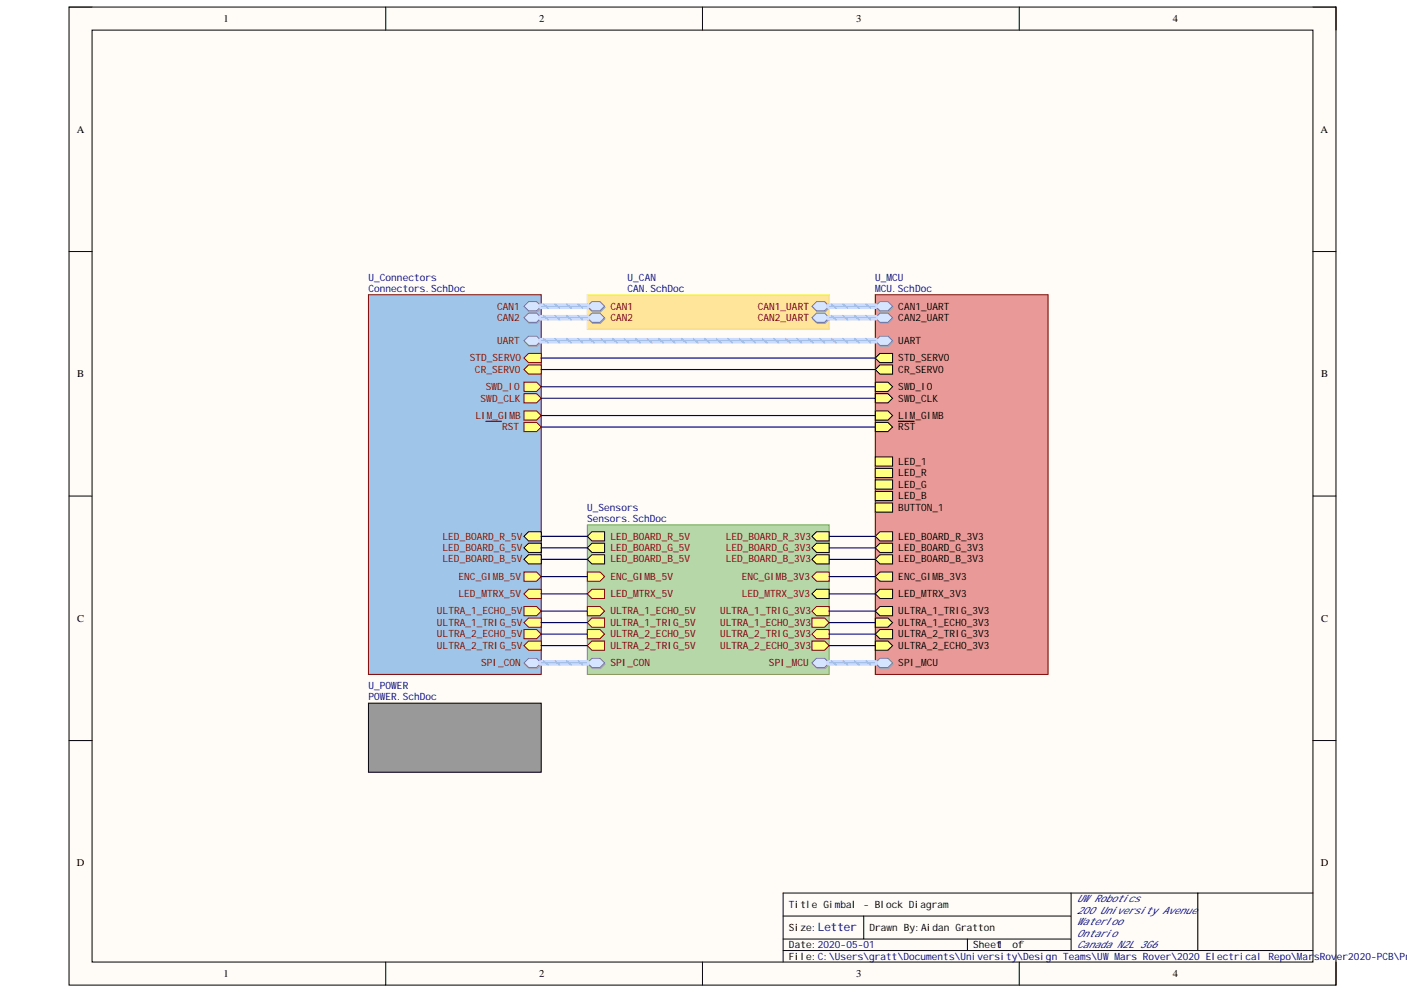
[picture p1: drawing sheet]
<svg xmlns="http://www.w3.org/2000/svg" width="297mm" height="210mm" viewBox="0 0 297 210" stroke-linecap="round" stroke-linejoin="round" font-family="sans-serif">
<path d="M14.6 1.5h267.4v206.5h-267.4z" fill-rule="evenodd" fill="#fffcf8"/>
<path d="M14.6 1.5h267.4v206.5h-267.4z" fill="none" stroke="#000" stroke-width=".21"/>
<path d="M19.4 6.4h257.8v196.8h-257.8z" fill-rule="evenodd" fill="#fffcf8"/>
<g fill="none" stroke="#000" stroke-width=".21">
<path d="M14.6 1.5h4.8M19.4 6.4h257.8v196.8h-257.8zM81.4 1.5v4.9M148.3 1.5v4.9M215.2 1.5v4.9M277.2 1.5h4.8v4.9M14.6 53.1h4.8M277.2 53.1h4.8M14.6 104.8h4.8M277.2 104.8h4.8M14.6 156.4h4.8M277.2 156.4h4.8"/>
<path d="M165.3 193.4h60.8M165.3 198.3h60.8M182.3 193.4v4.9M204.2 198.3v2.4M226.1 188.6v12.1M252.9 188.6v12.1M277.2 188.6h-111.9v14.6M81.4 203.2v4.8M148.3 203.2v4.8M165.3 200.7h111.9M215.2 203.2v4.8M282 203.2v4.8"/>
</g>
<path d="M77.8 62.2h36.5v80.2h-36.5z" fill-rule="evenodd" fill="#9fc5e8"/>
<path d="M77.8 62.2h36.5v80.2h-36.5z" fill="none" stroke="#800000" stroke-width=".21"/>
<path d="M110.6 89.2h2.7l1 1-1 1h-2.7z" fill-rule="evenodd" fill="#ffff80"/>
<path d="M110.6 89.2h2.7l1 1-1 1h-2.7z" fill="none" stroke="#800000" stroke-width=".21"/>
<path d="M102.6 89h3.3" fill="none" stroke="#800000" stroke-width=".24"/>
<path d="M110.6 86.8h2.7l1 .9-1 1h-2.7z" fill-rule="evenodd" fill="#ffff80"/>
<path d="M110.6 86.8h2.7l1 .9-1 1h-2.7z" fill="none" stroke="#800000" stroke-width=".21"/>
<path d="M110.6 125.4l1-1h2.7v2h-2.7z" fill-rule="evenodd" fill="#ffff80"/>
<path d="M110.6 125.4l1-1h2.7v2h-2.7z" fill="none" stroke="#800000" stroke-width=".21"/>
<path d="M110.7 64.9l1-1h1.7l1 1-1 1h-1.7z" fill-rule="evenodd" fill="#bac0ca"/>
<path d="M110.7 64.9l1-1h1.7l1 1-1 1h-1.7z" fill="none" stroke="#a6acb6" stroke-width=".21"/>
<path d="M110.6 64.7l1-1h1.7l1 1-1 .9h-1.7z" fill-rule="evenodd" fill="#d5e4ff"/>
<path d="M110.6 64.7l1-1h1.7l1 1-1 .9h-1.7z" fill="none" stroke="#71809b" stroke-width=".21"/>
<path d="M110.7 67.3l1-.9h1.7l1 .9-1 1h-1.7z" fill-rule="evenodd" fill="#bac0ca"/>
<path d="M110.7 67.3l1-.9h1.7l1 .9-1 1h-1.7z" fill="none" stroke="#a6acb6" stroke-width=".21"/>
<path d="M110.6 67.1l1-1h1.7l1 1-1 1h-1.7z" fill-rule="evenodd" fill="#d5e4ff"/>
<path d="M110.6 67.1l1-1h1.7l1 1-1 1h-1.7z" fill="none" stroke="#71809b" stroke-width=".21"/>
<path d="M111.7 71.2h1.7l1 1-1 1h-1.7l-1-1z" fill-rule="evenodd" fill="#bac0ca"/>
<path d="M111.7 71.2h1.7l1 1-1 1h-1.7l-1-1z" fill="none" stroke="#a6acb6" stroke-width=".21"/>
<path d="M111.6 71h1.7l1 1-1 .9h-1.7l-1-.9z" fill-rule="evenodd" fill="#d5e4ff"/>
<path d="M111.6 71h1.7l1 1-1 .9h-1.7l-1-.9z" fill="none" stroke="#71809b" stroke-width=".21"/>
<path d="M110.7 140.2l1-.9h1.7l1 .9-1 1h-1.7z" fill-rule="evenodd" fill="#bac0ca"/>
<path d="M110.7 140.2l1-.9h1.7l1 .9-1 1h-1.7z" fill="none" stroke="#a6acb6" stroke-width=".21"/>
<path d="M110.6 140l1-1h1.7l1 1-1 1h-1.7z" fill-rule="evenodd" fill="#d5e4ff"/>
<path d="M110.6 140l1-1h1.7l1 1-1 1h-1.7z" fill="none" stroke="#71809b" stroke-width=".21"/>
<path d="M110.6 120.8h2.7l1 1-1 .9h-2.7z" fill-rule="evenodd" fill="#ffff80"/>
<path d="M110.6 120.8h2.7l1 1-1 .9h-2.7z" fill="none" stroke="#800000" stroke-width=".21"/>
<path d="M110.6 128.1h2.7l1 1-1 .9h-2.7z" fill-rule="evenodd" fill="#ffff80"/>
<path d="M110.6 128.1h2.7l1 1-1 .9h-2.7z" fill="none" stroke="#800000" stroke-width=".21"/>
<path d="M110.6 131.5l1-1h2.7v2h-2.7z" fill-rule="evenodd" fill="#ffff80"/>
<path d="M110.6 131.5l1-1h2.7v2h-2.7z" fill="none" stroke="#800000" stroke-width=".21"/>
<path d="M110.6 132.9h2.7l1 1-1 1h-2.7z" fill-rule="evenodd" fill="#ffff80"/>
<path d="M110.6 132.9h2.7l1 1-1 1h-2.7z" fill="none" stroke="#800000" stroke-width=".21"/>
<path d="M110.6 136.3l1-.9h2.7v1.9h-2.7z" fill-rule="evenodd" fill="#ffff80"/>
<path d="M110.6 136.3l1-.9h2.7v1.9h-2.7z" fill="none" stroke="#800000" stroke-width=".21"/>
<path d="M110.6 75.6l1-1h2.7v2h-2.7z" fill-rule="evenodd" fill="#ffff80"/>
<path d="M110.6 75.6l1-1h2.7v2h-2.7z" fill="none" stroke="#800000" stroke-width=".21"/>
<path d="M110.6 78l1-.9h2.7v1.9h-2.7z" fill-rule="evenodd" fill="#ffff80"/>
<path d="M110.6 78l1-.9h2.7v1.9h-2.7z" fill="none" stroke="#800000" stroke-width=".21"/>
<path d="M110.6 80.7h2.7l1 1-1 .9h-2.7z" fill-rule="evenodd" fill="#ffff80"/>
<path d="M110.6 80.7h2.7l1 1-1 .9h-2.7z" fill="none" stroke="#800000" stroke-width=".21"/>
<path d="M110.6 83.1h2.7l1 1-1 1h-2.7z" fill-rule="evenodd" fill="#ffff80"/>
<path d="M110.6 83.1h2.7l1 1-1 1h-2.7z" fill="none" stroke="#800000" stroke-width=".21"/>
<path d="M110.6 113.3l1-1h2.7v1.9h-2.7z" fill-rule="evenodd" fill="#ffff80"/>
<path d="M110.6 113.3l1-1h2.7v1.9h-2.7z" fill="none" stroke="#000" stroke-width=".21"/>
<path d="M110.6 115.7l1-1h2.7v2h-2.7z" fill-rule="evenodd" fill="#ffff80"/>
<path d="M110.6 115.7l1-1h2.7v2h-2.7z" fill="none" stroke="#000" stroke-width=".21"/>
<path d="M110.6 118.1l1-1h2.7v2h-2.7z" fill-rule="evenodd" fill="#ffff80"/>
<path d="M110.6 118.1l1-1h2.7v2h-2.7z" fill="none" stroke="#000" stroke-width=".21"/>
<path d="M184.8 62.2h36.5v80.2h-36.5z" fill-rule="evenodd" fill="#ea9999"/>
<path d="M184.8 62.2h36.5v80.2h-36.5z" fill="none" stroke="#800000" stroke-width=".21"/>
<path d="M184.8 89.2h2.7l.9 1-.9 1h-2.7z" fill-rule="evenodd" fill="#ffff80"/>
<path d="M184.8 89.2h2.7l.9 1-.9 1h-2.7z" fill="none" stroke="#000" stroke-width=".21"/>
<path d="M189.7 89h3.3" fill="none" stroke="#000" stroke-width=".24"/>
<path d="M184.8 121.8l1-1h2.6v1.9h-2.6z" fill-rule="evenodd" fill="#ffff80"/>
<path d="M184.8 121.8l1-1h2.6v1.9h-2.6z" fill="none" stroke="#000" stroke-width=".21"/>
<path d="M184.8 86.8h2.7l.9 .9-.9 1h-2.7z" fill-rule="evenodd" fill="#ffff80"/>
<path d="M184.8 86.8h2.7l.9 .9-.9 1h-2.7z" fill="none" stroke="#000" stroke-width=".21"/>
<path d="M185.9 71.2h1.7l1 1-1 1h-1.7l-1-1z" fill-rule="evenodd" fill="#bac0ca"/>
<path d="M185.9 71.2h1.7l1 1-1 1h-1.7l-1-1z" fill="none" stroke="#a6acb6" stroke-width=".21"/>
<path d="M184.8 72l1-1h1.7l.9 1-.9 .9h-1.7z" fill-rule="evenodd" fill="#d5e4ff"/>
<path d="M184.8 72l1-1h1.7l.9 1-.9 .9h-1.7z" fill="none" stroke="#71809b" stroke-width=".21"/>
<path d="M184.9 64.9l1-1h1.7l1 1-1 1h-1.7z" fill-rule="evenodd" fill="#bac0ca"/>
<path d="M184.9 64.9l1-1h1.7l1 1-1 1h-1.7z" fill="none" stroke="#a6acb6" stroke-width=".21"/>
<path d="M184.8 64.7l1-1h1.7l.9 1-.9 .9h-1.7z" fill-rule="evenodd" fill="#d5e4ff"/>
<path d="M184.8 64.7l1-1h1.7l.9 1-.9 .9h-1.7z" fill="none" stroke="#71809b" stroke-width=".21"/>
<path d="M184.9 67.3l1-.9h1.7l1 .9-1 1h-1.7z" fill-rule="evenodd" fill="#bac0ca"/>
<path d="M184.9 67.3l1-.9h1.7l1 .9-1 1h-1.7z" fill="none" stroke="#a6acb6" stroke-width=".21"/>
<path d="M184.8 67.1l1-1h1.7l.9 1-.9 1h-1.7z" fill-rule="evenodd" fill="#d5e4ff"/>
<path d="M184.8 67.1l1-1h1.7l.9 1-.9 1h-1.7z" fill="none" stroke="#71809b" stroke-width=".21"/>
<path d="M185.9 139.3h1.7l1 .9-1 1h-1.7l-1-1z" fill-rule="evenodd" fill="#bac0ca"/>
<path d="M185.9 139.3h1.7l1 .9-1 1h-1.7l-1-1z" fill="none" stroke="#a6acb6" stroke-width=".21"/>
<path d="M185.8 139h1.7l.9 1-.9 1h-1.7l-1-1z" fill-rule="evenodd" fill="#d5e4ff"/>
<path d="M185.8 139h1.7l.9 1-.9 1h-1.7l-1-1z" fill="none" stroke="#71809b" stroke-width=".21"/>
<path d="M184.8 125.4l1-1h2.6v2h-2.6z" fill-rule="evenodd" fill="#ffff80"/>
<path d="M184.8 125.4l1-1h2.6v2h-2.6z" fill="none" stroke="#000" stroke-width=".21"/>
<path d="M184.8 129.1l1-1h2.6v1.9h-2.6z" fill-rule="evenodd" fill="#ffff80"/>
<path d="M184.8 129.1l1-1h2.6v1.9h-2.6z" fill="none" stroke="#000" stroke-width=".21"/>
<path d="M184.8 130.5h2.7l.9 1-.9 1h-2.7z" fill-rule="evenodd" fill="#ffff80"/>
<path d="M184.8 130.5h2.7l.9 1-.9 1h-2.7z" fill="none" stroke="#000" stroke-width=".21"/>
<path d="M184.8 133.9l1-1h2.6v2h-2.6z" fill-rule="evenodd" fill="#ffff80"/>
<path d="M184.8 133.9l1-1h2.6v2h-2.6z" fill="none" stroke="#000" stroke-width=".21"/>
<path d="M184.8 135.4h2.7l.9 .9-.9 1h-2.7z" fill-rule="evenodd" fill="#ffff80"/>
<path d="M184.8 135.4h2.7l.9 .9-.9 1h-2.7z" fill="none" stroke="#000" stroke-width=".21"/>
<path d="M184.8 96.5h3.6v1.9h-3.6z" fill-rule="evenodd" fill="#ffff80"/>
<path d="M184.8 96.5h3.6v1.9h-3.6z" fill="none" stroke="#000" stroke-width=".21"/>
<path d="M184.8 98.9h3.6v2h-3.6z" fill-rule="evenodd" fill="#ffff80"/>
<path d="M184.8 98.9h3.6v2h-3.6z" fill="none" stroke="#000" stroke-width=".21"/>
<path d="M184.8 101.4h3.6v1.9h-3.6z" fill-rule="evenodd" fill="#ffff80"/>
<path d="M184.8 101.4h3.6v1.9h-3.6z" fill="none" stroke="#000" stroke-width=".21"/>
<path d="M184.8 103.8h3.6v1.9h-3.6z" fill-rule="evenodd" fill="#ffff80"/>
<path d="M184.8 103.8h3.6v1.9h-3.6z" fill="none" stroke="#000" stroke-width=".21"/>
<path d="M184.8 106.2h3.6v2h-3.6z" fill-rule="evenodd" fill="#ffff80"/>
<path d="M184.8 106.2h3.6v2h-3.6z" fill="none" stroke="#000" stroke-width=".21"/>
<path d="M184.8 75.6l1-1h2.6v2h-2.6z" fill-rule="evenodd" fill="#ffff80"/>
<path d="M184.8 75.6l1-1h2.6v2h-2.6z" fill="none" stroke="#000" stroke-width=".21"/>
<path d="M184.8 78l1-.9h2.6v1.9h-2.6z" fill-rule="evenodd" fill="#ffff80"/>
<path d="M184.8 78l1-.9h2.6v1.9h-2.6z" fill="none" stroke="#000" stroke-width=".21"/>
<path d="M184.8 80.7h2.7l.9 1-.9 .9h-2.7z" fill-rule="evenodd" fill="#ffff80"/>
<path d="M184.8 80.7h2.7l.9 1-.9 .9h-2.7z" fill="none" stroke="#000" stroke-width=".21"/>
<path d="M184.8 83.1h2.7l.9 1-.9 1h-2.7z" fill-rule="evenodd" fill="#ffff80"/>
<path d="M184.8 83.1h2.7l.9 1-.9 1h-2.7z" fill="none" stroke="#000" stroke-width=".21"/>
<path d="M184.8 113.3l1-1h2.6v1.9h-2.6z" fill-rule="evenodd" fill="#ffff80"/>
<path d="M184.8 113.3l1-1h2.6v1.9h-2.6z" fill="none" stroke="#000" stroke-width=".21"/>
<path d="M184.8 115.7l1-1h2.6v2h-2.6z" fill-rule="evenodd" fill="#ffff80"/>
<path d="M184.8 115.7l1-1h2.6v2h-2.6z" fill="none" stroke="#000" stroke-width=".21"/>
<path d="M184.8 118.1l1-.9h2.6v1.9h-2.6z" fill-rule="evenodd" fill="#ffff80"/>
<path d="M184.8 118.1l1-.9h2.6v1.9h-2.6z" fill="none" stroke="#000" stroke-width=".21"/>
<path d="M77.8 148.5h36.5v14.6h-36.5z" fill-rule="evenodd" fill="#999"/>
<path d="M77.8 148.5h36.5v14.6h-36.5z" fill="none" stroke="#000" stroke-width=".21"/>
<path d="M124 110.8h51.1v31.6h-51.1z" fill-rule="evenodd" fill="#b6d7a8"/>
<path d="M124 110.8h51.1v31.6h-51.1z" fill="none" stroke="#6aa84f" stroke-width=".21"/>
<path d="M171.4 121.8l1-1h2.7v1.9h-2.7z" fill-rule="evenodd" fill="#ffff80"/>
<path d="M171.4 121.8l1-1h2.7v1.9h-2.7z" fill="none" stroke="#800000" stroke-width=".21"/>
<path d="M172.5 139.3h1.7l1 .9-1 1h-1.7l-1-1z" fill-rule="evenodd" fill="#bac0ca"/>
<path d="M172.5 139.3h1.7l1 .9-1 1h-1.7l-1-1z" fill="none" stroke="#a6acb6" stroke-width=".21"/>
<path d="M172.4 139h1.7l1 1-1 1h-1.7l-1-1z" fill-rule="evenodd" fill="#d5e4ff"/>
<path d="M172.4 139h1.7l1 1-1 1h-1.7l-1-1z" fill="none" stroke="#71809b" stroke-width=".21"/>
<path d="M124.1 140.2l1-.9h1.7l1 .9-1 1h-1.7z" fill-rule="evenodd" fill="#bac0ca"/>
<path d="M124.1 140.2l1-.9h1.7l1 .9-1 1h-1.7z" fill="none" stroke="#a6acb6" stroke-width=".21"/>
<path d="M124 140l1-1h1.7l.9 1-.9 1h-1.7z" fill-rule="evenodd" fill="#d5e4ff"/>
<path d="M124 140l1-1h1.7l.9 1-.9 1h-1.7z" fill="none" stroke="#71809b" stroke-width=".21"/>
<path d="M124 120.8h2.7l.9 1-.9 .9h-2.7z" fill-rule="evenodd" fill="#ffff80"/>
<path d="M124 120.8h2.7l.9 1-.9 .9h-2.7z" fill="none" stroke="#800000" stroke-width=".21"/>
<path d="M171.4 129.1l1-1h2.7v1.9h-2.7z" fill-rule="evenodd" fill="#ffff80"/>
<path d="M171.4 129.1l1-1h2.7v1.9h-2.7z" fill="none" stroke="#800000" stroke-width=".21"/>
<path d="M171.4 130.5h2.7l1 1-1 1h-2.7z" fill-rule="evenodd" fill="#ffff80"/>
<path d="M171.4 130.5h2.7l1 1-1 1h-2.7z" fill="none" stroke="#800000" stroke-width=".21"/>
<path d="M171.4 133.9l1-1h2.7v2h-2.7z" fill-rule="evenodd" fill="#ffff80"/>
<path d="M171.4 133.9l1-1h2.7v2h-2.7z" fill="none" stroke="#800000" stroke-width=".21"/>
<path d="M171.4 135.4h2.7l1 .9-1 1h-2.7z" fill-rule="evenodd" fill="#ffff80"/>
<path d="M171.4 135.4h2.7l1 .9-1 1h-2.7z" fill="none" stroke="#800000" stroke-width=".21"/>
<path d="M124 128.1h2.7l.9 1-.9 .9h-2.7z" fill-rule="evenodd" fill="#ffff80"/>
<path d="M124 128.1h2.7l.9 1-.9 .9h-2.7z" fill="none" stroke="#800000" stroke-width=".21"/>
<path d="M124 131.5l1-1h2.6v2h-2.6z" fill-rule="evenodd" fill="#ffff80"/>
<path d="M124 131.5l1-1h2.6v2h-2.6z" fill="none" stroke="#800000" stroke-width=".21"/>
<path d="M124 132.9h2.7l.9 1-.9 1h-2.7z" fill-rule="evenodd" fill="#ffff80"/>
<path d="M124 132.9h2.7l.9 1-.9 1h-2.7z" fill="none" stroke="#800000" stroke-width=".21"/>
<path d="M124 136.3l1-.9h2.6v1.9h-2.6z" fill-rule="evenodd" fill="#ffff80"/>
<path d="M124 136.3l1-.9h2.6v1.9h-2.6z" fill="none" stroke="#800000" stroke-width=".21"/>
<path d="M124 125.4l1-1h2.6v2h-2.6z" fill-rule="evenodd" fill="#ffff80"/>
<path d="M124 125.4l1-1h2.6v2h-2.6z" fill="none" stroke="#800000" stroke-width=".21"/>
<path d="M171.4 125.4l1-1h2.7v2h-2.7z" fill-rule="evenodd" fill="#ffff80"/>
<path d="M171.4 125.4l1-1h2.7v2h-2.7z" fill="none" stroke="#000" stroke-width=".21"/>
<path d="M171.4 113.3l1-1h2.7v1.9h-2.7z" fill-rule="evenodd" fill="#ffff80"/>
<path d="M171.4 113.3l1-1h2.7v1.9h-2.7z" fill="none" stroke="#000" stroke-width=".21"/>
<path d="M171.4 115.7l1-1h2.7v2h-2.7z" fill-rule="evenodd" fill="#ffff80"/>
<path d="M171.4 115.7l1-1h2.7v2h-2.7z" fill="none" stroke="#000" stroke-width=".21"/>
<path d="M171.4 118.1l1-.9h2.7v1.9h-2.7z" fill-rule="evenodd" fill="#ffff80"/>
<path d="M171.4 118.1l1-.9h2.7v1.9h-2.7z" fill="none" stroke="#000" stroke-width=".21"/>
<path d="M124 118.1l1-1h2.6v2h-2.6z" fill-rule="evenodd" fill="#ffff80"/>
<path d="M124 118.1l1-1h2.6v2h-2.6z" fill="none" stroke="#000" stroke-width=".21"/>
<path d="M124 115.7l1-1h2.6v2h-2.6z" fill-rule="evenodd" fill="#ffff80"/>
<path d="M124 115.7l1-1h2.6v2h-2.6z" fill="none" stroke="#000" stroke-width=".21"/>
<path d="M124 113.3l1-1h2.6v1.9h-2.6z" fill-rule="evenodd" fill="#ffff80"/>
<path d="M124 113.3l1-1h2.6v1.9h-2.6z" fill="none" stroke="#000" stroke-width=".21"/>
<path d="M124 62.2h51.1v7.3h-51.1z" fill-rule="evenodd" fill="#ffe599"/>
<path d="M124 62.2h51.1v7.3h-51.1z" fill="none" stroke="#ffd966" stroke-width=".21"/>
<path d="M124.1 64.9l1-1h1.7l1 1-1 1h-1.7z" fill-rule="evenodd" fill="#bac0ca"/>
<path d="M124.1 64.9l1-1h1.7l1 1-1 1h-1.7z" fill="none" stroke="#a6acb6" stroke-width=".21"/>
<path d="M124 64.7l1-1h1.7l.9 1-.9 .9h-1.7z" fill-rule="evenodd" fill="#d5e4ff"/>
<path d="M124 64.7l1-1h1.7l.9 1-.9 .9h-1.7z" fill="none" stroke="#71809b" stroke-width=".21"/>
<path d="M124.1 67.3l1-.9h1.7l1 .9-1 1h-1.7z" fill-rule="evenodd" fill="#bac0ca"/>
<path d="M124.1 67.3l1-.9h1.7l1 .9-1 1h-1.7z" fill="none" stroke="#a6acb6" stroke-width=".21"/>
<path d="M124 67.1l1-1h1.7l.9 1-.9 1h-1.7z" fill-rule="evenodd" fill="#d5e4ff"/>
<path d="M124 67.1l1-1h1.7l.9 1-.9 1h-1.7z" fill="none" stroke="#71809b" stroke-width=".21"/>
<path d="M171.5 67.3l1-.9h1.7l1 .9-1 1h-1.7z" fill-rule="evenodd" fill="#bac0ca"/>
<path d="M171.5 67.3l1-.9h1.7l1 .9-1 1h-1.7z" fill="none" stroke="#a6acb6" stroke-width=".21"/>
<path d="M171.4 67.1l1-1h1.7l1 1-1 1h-1.7z" fill-rule="evenodd" fill="#d5e4ff"/>
<path d="M171.4 67.1l1-1h1.7l1 1-1 1h-1.7z" fill="none" stroke="#71809b" stroke-width=".21"/>
<path d="M171.5 64.9l1-1h1.7l1 1-1 1h-1.7z" fill-rule="evenodd" fill="#bac0ca"/>
<path d="M171.5 64.9l1-1h1.7l1 1-1 1h-1.7z" fill="none" stroke="#a6acb6" stroke-width=".21"/>
<path d="M171.4 64.7l1-1h1.7l1 1-1 .9h-1.7z" fill-rule="evenodd" fill="#d5e4ff"/>
<path d="M171.4 64.7l1-1h1.7l1 1-1 .9h-1.7z" fill="none" stroke="#71809b" stroke-width=".21"/>
<g fill="none" stroke="#000080" stroke-width=".24">
<path d="M114.3 78h70.5M114.3 75.6h70.5M114.3 90.2h70.5M114.3 87.7h70.5M114.3 84.1h70.5M114.3 81.7h70.5M114.3 113.3h9.7M114.3 115.7h9.7M114.3 118.1h9.7M175.1 113.3h9.7M175.1 115.7h9.7M175.1 118.1h9.7"/>
<path d="M114.3 121.8h9.7M114.3 136.3h9.7M114.3 133.9h9.7M114.3 131.5h9.7M114.3 129.1h9.7M114.3 125.4h9.7M175.1 121.8h9.7M175.1 136.3h9.7M175.1 133.9h9.7M175.1 131.5h9.7M175.1 129.1h9.7M175.1 125.4h9.7"/>
</g>
<path d="M114.3 67.1h9.7M114.3 72h70.5M114.3 64.7h9.7M175.1 67.1h9.7M175.1 64.7h9.7M114.3 140h9.7M175.1 140h9.7" fill="none" stroke="#cbdaff" stroke-width="1.2"/>
<g fill="none" stroke="#adbce7" stroke-width=".37">
<path d="M173.1 71.5l1 .9M175.5 66.7l1 .8M175.5 71.5l1 .9M175.5 64.2l1 .9M178 66.7l.9 .8M178 71.5l.9 .9M178 64.2l.9 .9M180.4 66.7l1 .8M180.4 71.5l1 .9M180.4 64.2l1 .9M182.8 66.7l1 .8M182.8 71.5l1 .9"/>
<path d="M182.8 64.2l1 .9M175.5 139.6l1 .8M178 139.6l.9 .8M180.4 139.6l1 .8M182.8 139.6l1 .8"/>
</g>
<path d="M114.3 67.1h9.7M114.3 72h70.5M114.3 64.7h9.7M175.1 67.1h9.7M175.1 64.7h9.7M114.3 140h9.7M175.1 140h9.7" fill="none" stroke="#adbce7" stroke-width=".24"/>
<g fill="none" stroke="#adbce7" stroke-width=".36">
<path d="M114.7 71.5l1 .9M114.7 66.7l1 .8M114.7 64.2l1 .9M117.2 71.5l1 .9M117.2 66.7l1 .8M117.2 64.2l1 .9M119.6 71.5l1 .9M119.6 66.7l1 .8M119.6 64.2l1 .9M122 71.5l1 .9M122 66.7l1 .8M122 64.2l1 .9"/>
<path d="M124.5 71.5l.9 .9M126.9 71.5l1 .9M129.3 71.5l1 .9M131.8 71.5l.9 .9M134.2 71.5l1 .9M136.6 71.5l1 .9M139.1 71.5l.9 .9M141.5 71.5l1 .9M143.9 71.5l1 .9M146.4 71.5l.9 .9M148.8 71.5l1 .9M151.2 71.5l1 .9"/>
<path d="M153.7 71.5l.9 .9M156.1 71.5l1 .9M158.5 71.5l1 .9M161 71.5l.9 .9M163.4 71.5l1 .9M165.8 71.5l1 .9M168.2 71.5l1 .9M170.7 71.5l1 .9M114.7 139.6l1 .8M117.2 139.6l1 .8M119.6 139.6l1 .8M122 139.6l1 .8"/>
</g>
<text font-size="2.5" fill="#000080" x="172.7" y="196.7">Letter</text>
<g font-size="2.2">
<text x="47.2" y="4.6">1</text>
<text x="113.8" y="4.6">2</text>
<text x="180.8" y="4.6">3</text>
<text x="247.6" y="4.6">4</text>
<text x="16.2" y="28">A</text>
<text x="278.8" y="28">A</text>
<text x="16.3" y="79.7">B</text>
<text x="278.9" y="79.7">B</text>
<text x="16.3" y="131.3">C</text>
<text x="278.9" y="131.3">C</text>
<text x="16.2" y="182.9">D</text>
<text x="278.9" y="182.9">D</text>
<text x="47.2" y="206.3">1</text>
<text x="113.8" y="206.3">2</text>
<text x="180.8" y="206.3">3</text>
<text x="247.6" y="206.3">4</text>
</g>
<g font-size="2.1" fill="#000080">
<text x="77.8" y="59.3">U_Connectors</text>
<text x="132.5" y="59.3">U_CAN</text>
<text x="184.7" y="59.3">U_MCU</text>
<text x="77.8" y="61.7">Connectors.SchDoc</text>
<text x="132.5" y="61.7">CAN.SchDoc</text>
<text x="184.7" y="61.7">MCU.SchDoc</text>
<text x="124" y="107.9">U_Sensors</text>
<text x="124" y="110.3">Sensors.SchDoc</text>
<text x="77.8" y="145.6">U_POWER</text>
<text x="77.8" y="147.9">POWER.SchDoc</text>
<text x="227.4" y="190.5">UW Robotics</text>
<text x="227.4" y="193">200 University Avenue</text>
<text x="227.4" y="195.3">Waterloo</text>
<text x="227.4" y="197.8">Ontario</text>
<text x="227.4" y="200.2">Canada N2L 3G6</text>
<text x="277.4" y="202.7">sRov</text>
<text x="282.2" y="202.7">er2020-PCB\Pro</text>
</g>
<g font-size="2.1" fill="#800000">
<text x="104.9" y="65.4">CAN1</text>
<text x="128.9" y="65.4">CAN1</text>
<text x="160" y="65.4">CAN1_UART</text>
<text x="104.9" y="67.7">CAN2</text>
<text x="128.9" y="67.7">CAN2</text>
<text x="160" y="67.7">CAN2_UART</text>
<text x="104.9" y="72.6">UART</text>
<text x="100.4" y="88.4">LIM_GIMB</text>
<text x="106" y="90.9">RST</text>
<text x="96.8" y="122.5">ENC_GIMB_5V</text>
<text x="128.9" y="122.5">ENC_GIMB_5V</text>
<text x="156.6" y="122.5">ENC_GIMB_3V3</text>
<text x="92.2" y="129.8">ULTRA_1_ECHO_5V</text>
<text x="96.8" y="126.1">LED_MTRX_5V</text>
<text x="128.9" y="129.8">ULTRA_1_ECHO_5V</text>
<text x="128.9" y="126.1">LED_MTRX_5V</text>
<text x="152" y="129.8">ULTRA_1_TRIG_3V3</text>
<text x="92.2" y="132.2">ULTRA_1_TRIG_5V</text>
<text x="92.2" y="134.6">ULTRA_2_ECHO_5V</text>
<text x="92.2" y="137">ULTRA_2_TRIG_5V</text>
<text x="128.9" y="132.2">ULTRA_1_TRIG_5V</text>
<text x="128.9" y="134.6">ULTRA_2_ECHO_5V</text>
<text x="128.9" y="137">ULTRA_2_TRIG_5V</text>
<text x="152" y="132.2">ULTRA_1_ECHO_3V3</text>
<text x="152" y="134.6">ULTRA_2_TRIG_3V3</text>
<text x="152" y="137">ULTRA_2_ECHO_3V3</text>
<text x="101.5" y="140.7">SPI_CON</text>
<text x="128.9" y="140.7">SPI_CON</text>
<text x="162.3" y="140.7">SPI_MCU</text>
</g>
<g font-size="2.1">
<text x="189.7" y="65.4">CAN1_UART</text>
<text x="189.7" y="67.7">CAN2_UART</text>
<text x="189.7" y="72.6">UART</text>
<text x="189.7" y="76.3">STD_SERVO</text>
<text x="189.7" y="78.7">CR_SERVO</text>
<text x="189.7" y="82.4">SWD_IO</text>
<text x="189.7" y="88.4">LIM_GIMB</text>
<text x="189.7" y="84.8">SWD_CLK</text>
<text x="189.7" y="90.9">RST</text>
<text x="189.7" y="98.2">LED_1</text>
<text x="189.7" y="100.6">LED_R</text>
<text x="189.7" y="103">LED_G</text>
<text x="189.7" y="105.4">LED_B</text>
<text x="189.7" y="107.9">BUTTON_1</text>
<text x="189.7" y="114">LED_BOARD_R_3V3</text>
<text x="189.7" y="116.4">LED_BOARD_G_3V3</text>
<text x="189.7" y="118.8">LED_BOARD_B_3V3</text>
<text x="189.7" y="122.5">ENC_GIMB_3V3</text>
<text x="189.7" y="126.1">LED_MTRX_3V3</text>
<text x="189.7" y="129.8">ULTRA_1_TRIG_3V3</text>
<text x="189.7" y="132.2">ULTRA_1_ECHO_3V3</text>
<text x="189.7" y="134.6">ULTRA_2_TRIG_3V3</text>
<text x="189.7" y="137">ULTRA_2_ECHO_3V3</text>
<text x="189.7" y="140.7">SPI_MCU</text>
<text x="166.6" y="191.7">Title Gimbal - Block Diagram</text>
<text x="166.6" y="196.6">Size:</text>
<text x="183.6" y="196.6">Drawn By:Aidan Gratton</text>
<text x="166.6" y="200.2">Date:2020-05-01</text>
<text x="166.6" y="202.7">File:C:\Users\gratt\Documents\University\Design Teams\UW Mars Rover\2020 Electrical Repo\Mar</text>
<text x="205.5" y="200.2">Sheet1</text>
<text x="213.7" y="200.2">of</text>
</g>
<g font-size="2.1" fill="#980000">
<text x="99.2" y="76.3">STD_SERVO</text>
<text x="100.3" y="78.7">CR_SERVO</text>
<text x="102.6" y="82.4">SWD_IO</text>
<text x="101.5" y="84.8">SWD_CLK</text>
<text x="93.4" y="114">LED_BOARD_R_5V</text>
<text x="128.9" y="114">LED_BOARD_R_5V</text>
<text x="153.2" y="114">LED_BOARD_R_3V3</text>
<text x="93.4" y="116.4">LED_BOARD_G_5V</text>
<text x="93.4" y="118.8">LED_BOARD_B_5V</text>
<text x="128.9" y="118.8">LED_BOARD_B_5V</text>
<text x="128.9" y="116.4">LED_BOARD_G_5V</text>
<text x="153.2" y="116.4">LED_BOARD_G_3V3</text>
<text x="153.2" y="118.8">LED_BOARD_B_3V3</text>
<text x="156.6" y="126.1">LED_MTRX_3V3</text>
</g>
</svg>
